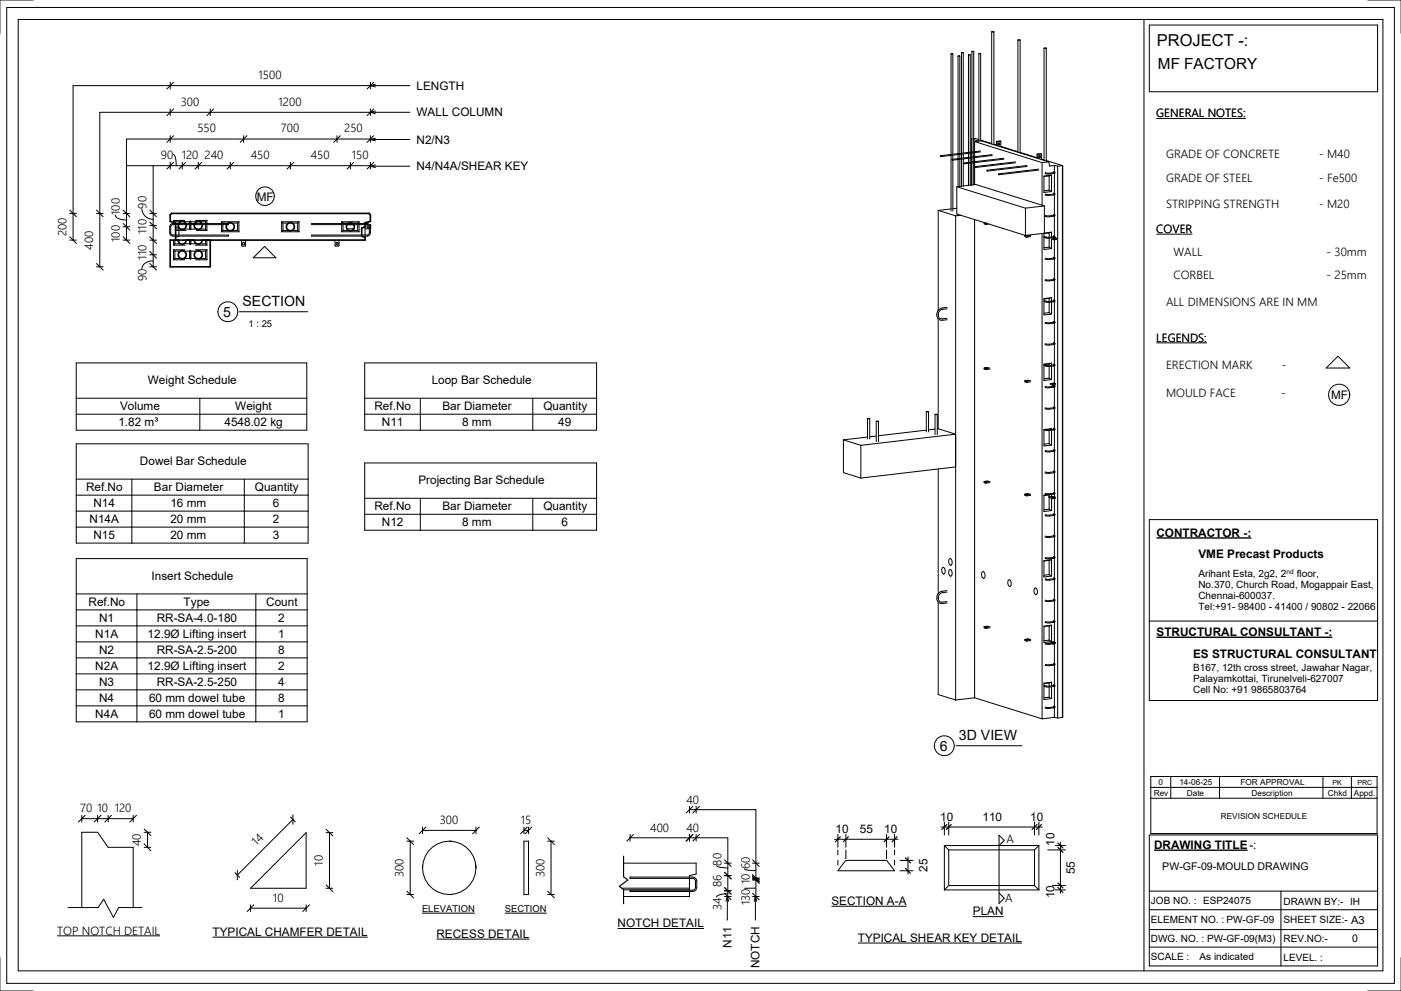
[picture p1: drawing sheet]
<svg xmlns="http://www.w3.org/2000/svg" width="420mm" height="297mm" viewBox="0 0 420 297" stroke-linecap="round" stroke-linejoin="round" font-family="sans-serif">
<g fill="none" stroke="#000" stroke-width=".3">
<path d="M2 2.2h416.1v292.6h-416.1zM5.5 5.8h409.2v285.3h-409.2zM10 0h-10v10M285.2 16.1v30.2M285.2 16.1h.5zM285.7 16.1v30.2M287.3 16.8v29.3M287.3 16.8h.5zM287.8 16.8v29.2M288.3 15.8v30.1M288.3 15.8h.5zM288.8 15.8v30.1"/>
<path d="M290.4 16.4v29.3M290.4 16.4h.5zM290.9 16.4v29.2M291.4 15.4v30.2M291.4 15.4h.6zM292 15.4v30.1M293.5 16.1v26.2M293.5 16l.5 .1zM294 16.1v26.1M297.3 9.5v33.7M297.4 9.5h.6zM298 9.5v33.9"/>
<path d="M305.2 12v33.6M305.8 12h-.5M305.9 12v33.8M313 14.4v33.7M313.1 14.4h.6zM313.7 14.4v33.9M343 5.8v285.3M344.6 7.5h68.5v20h-68.5zM410.1 0h10v10M51 24.7v2M51 32.7v2M52 32.7l-2 2"/>
<path d="M52 24.7l-2 2M63 32.7v2M64 32.7l-2 2M111.1 24.7v2M111.1 32.7v2M112.1 24.7l-2 2M112.1 32.7l-2 2M112.6 25.3l-1.5 .4 1.5 .4M112.6 33.3l-1.5 .4 1.5 .4M122.9 25.7h-101v46.3M122.9 33.7h-93v46.3M37.9 49.7h73.2"/>
<path d="M45.9 49.7v30.3M51 40.7v2M51 48.7v2M52 46.3a4.2 4.2 0 0 1 .8 3.4M52 48.7l-2 2M52 40.7l-2 2M54.6 48.7v2M55.6 48.7l-2 2M59.4 48.7v2M60.4 48.7l-2 2M69 48.7v2M70 48.7l-2 2"/>
<path d="M73 40.7v2M74 40.7l-2 2M87.1 48.7v2M88.1 48.7l-2 2M101.1 40.7v2M102.1 40.7l-2 2M105.1 48.7v2M106.1 48.7l-2 2M111.1 41.8l1.5 .4M111.1 49.8l1.5 .4M111.1 40.7v2M111.1 48.7v2"/>
<path d="M111.1 41.7h-73.2v30.3M112.1 48.7l-2 2M112.1 40.7l-2 2M112.6 41.4l-1.5 .4M112.6 49.4l-1.5 .4M122.9 41.8h-11.8M122.9 49.8h-11.8M282 46.7v.2zM285.2 46.6v16.7M285.5 47.8v.2zM285.7 46.5v1.2M285.7 48v15.3"/>
<path d="M286.9 56l5.7-.7 20.6 6.4M286.9 56v8.2l20.6 6.4v-8.2M286.9 56l20.6 6.4M287.3 46.3v1.3M287.3 47.8v8.1M287.8 46.3v1.2M287.8 47.8v8.1M288.3 46.2v1.2M288.3 47.7v8.1M288.8 46.1v1.3M288.8 47.6v8.2M289 48.9v.2z"/>
<path d="M290.4 46v1.2M290.4 47.5v1.2M290.4 49v6.6M290.9 45.9v1.2M290.9 47.4v1.2M290.9 48.9v6.6M291.3 41.6v4M291.3 45.9v1.2M291.3 47.4v1.2M291.3 48.9v6.6M291.3 41.6l.1 .1M291.4 45.8v1.3"/>
<path d="M291.4 47.3v1.3M291.4 48.8v6.7M291.4 41.6h-.1M291.9 41.8l1.5 .5M292 45.8v1.2M292 47.3v1.2M292 48.8v6.6M292.2 42.4l20.3 6.4M292.2 42.4v3.1M292.2 45.7v1.3M292.2 47.2v1.3M292.2 48.7v6.7"/>
<path d="M292.2 42.4l2-.2 20.2 6.3M292.4 41.5h-.5M292.4 41.5h.1M292.4 41.5l1.1 .3M292.5 50v.2zM294 45.3l-12 1.4M294 45.5l-12 1.4M294 42l3.3 1M295.9 51l.1 .3zM297.5 46.4l-12 1.4M297.5 46.6l-12 1.4M298 43.2l.8 .3"/>
<path d="M298.8 42.6v1M298.8 42.6h.2M298.8 42.4l.2 .1M298.8 42.4v.2M299 42.6v1.1M299 42.5v.1M299.4 52.1l.1 .3zM299.5 42.8l.1 .4-.3 .3M300 42.3l-1.2 .1M300 42.3l.1 1.7M300 42.3l-1 .2M300.1 43.9l5.1 1.6"/>
<path d="M301 47.4l-12 1.5M301 47.7l-12 1.4M304.4 48.5l-11.9 1.4M304.5 48.8l-12 1.4M305.9 45.7l5.1 1.6M307.9 49.6l-11.9 1.4M308 49.9l-12 1.4M311 46.4v1M311 46.4h.2M311 46.2v.2M311 46.2l.2 .1M311.2 46.4v1.1"/>
<path d="M311.2 46.3v.1M311.4 50.7l-11.9 1.4M311.5 51l-12 1.4M311.7 46.6l.1 .4-.2 .3M312.2 46.1l-1 .2M312.2 46.1l.1 1.8M312.2 46.1l-1.2 .1M312.3 47.7l.7 .2M312.5 48.8v12.7M313.7 48.1l4.9 1.5M314.4 48.5l-1.9 .3M314.4 48.5l.3 1.3 1.4-.2"/>
<path d="M314.6 52.7v4.3M314.6 57l.7 .4M314.6 52.7l-1.6 .2M314.6 57l-1.6 .2M315.3 52.5l-.7 .2M315.3 52.5l-2.3 .3v4.9l2.3-.3M315.3 52.5v4.9M315.8 51.7l.1 .1M315.8 58.1l.1 .1M315.8 51.5l.4 .1M315.8 57.9l.4 .1M315.9 58.2l-1.6 .1-.9-.1"/>
<path d="M316.1 51.7l-1.8 .2-.9-.1M316.1 58.1l-.2 .1M316.1 49.6v2M316.1 51.7h.1M316.1 52v6M316.1 58.1h.1M316.1 58.4v6M316.1 49.6l1 .2M316.2 51.6l.2 .2-.4 .2-1.6 .2-1.1-.2M316.2 58l.2 .3-.4 .1-1.6 .2-1.1-.2M317.1 49.8v165.5M318.6 49.6v165.5"/>
<path d="M318.6 49.6l-1.5 .2M318.6 49.6h.1M20.9 72h2M20.9 64h2M20.9 71l2 2M20.9 63l2 2M28.9 63l2 2M28.9 64h2M28.9 80h2M28.9 79l2 2M34.5 64.5a3.1 3.1 0 0 0 3.4 1.5M36.9 71l2 2"/>
<path d="M36.9 72h2M36.9 67l2 2M36.9 68h2M36.9 63l2 2M36.9 64h2M42.5 62.6a3.3 3.3 0 0 0 3.4 3.2M44.9 63l2 2M44.9 79l2 2M44.9 72h2M44.9 71l2 2M44.9 64h2M44.9 80h2"/>
<path d="M44.9 75.4l2 2M44.9 76.4h2M44.9 66.6l2 2M44.9 67.6h2M45.9 78.2a3 3 0 0 0-3.4 2.3M51.2 67.3l.6-.3h16.7v.3h-16.7l-.4 .2-.2 .5v2l.5 .4 16.8 .1v.3h-16.9l-.4-.3-.3-.7v-1.8zM52 66.1h3.4M52 66.1v.5M52 72v1.5M52 74.9v3M52 66.1l.4 .4M52 73.5h3.4"/>
<path d="M52 74.9h3.4M52 77.9h3.4M52 74.9l.4 .4M52.4 66.5h1.8M52.4 66.5v.2M52.4 72v1.1M52.4 75.3v2.2M52.4 73.1l-.4 .4M52.4 73.1h1.8M52.4 75.3h1.8M52.4 77.5l-.4 .4M52.4 77.5h1.8"/>
<path d="M52.6 69.1h3.1M52.6 68.7h1.6M52.6 68l1 .4v2.1M53.6 70.8l-1 .4M55.1 73.1h1.7M55.1 68.7h1.7M55.1 77.5h1.7M55.1 66.5h1.7M55.1 75.3h1.7M56.8 68.7l.2 .2M56.8 66.5v.5M56.8 67.3v1.4"/>
<path d="M56.8 72v1.1M56.8 75.3v2.2M56.8 73.1l.2 .2M56.8 77.5l.2 .2M57 66.3l-.2 .2M57 66.3v.7M57 67.3v1.6M57 72v1.3M57 75.1v2.6M57 66.3l.2 .2M57 75.1l-.2 .2M57 75.1l.2 .2"/>
<path d="M57.2 66.5h1.8M57.2 68.7h1.8M57.2 68.7l-.2 .2M57.2 66.5v.5M57.2 67.3v1.4M57.2 72v1.1M57.2 75.3v2.2M57.2 73.1h1.8M57.2 73.1l-.2 .2M57.2 75.3h1.8M57.2 77.5h1.8M57.2 77.5l-.2 .2"/>
<path d="M58.6 66.1h3.4M58.6 73.5h3.4M58.6 74.9h3.4M58.6 77.9h3.4M58.9 69.1h3.1M59.9 73.1h1.7M59.9 68.7h1.7M59.9 77.5h1.7M59.9 66.5h1.7M59.9 75.3h1.7M61.6 68.7l.4 .4M61.6 66.5v.5"/>
<path d="M61.6 67.3v1.4M61.6 72v1.1M61.6 75.3v2.2M61.6 73.1l.4 .4M61.6 77.5l.4 .4M62 66.1v.9M62 67.3v1.8M62 72v1.5M62 74.9v3M62 66.1l-.4 .4M62 74.9l-.4 .4M66.4 69.5h5.2"/>
<path d="M66.4 66.5h5.2M66.4 66.5v.5M66.4 67.3v2.2M66.4 66.5l.4 .4M66.8 69.1h1.8M66.8 66.9h1.8M66.8 69.1l-.4 .4M66.8 66.9v.1M66.8 67.3v1.8M69.5 69.1h1.7M69.5 66.9h1.7M71.2 69.1l.4 .4"/>
<path d="M71.2 66.9v2.2M71.6 66.5v3M71.6 66.5l-.4 .4M72.4 72l.1 1.8h1l.1-1.8M79.3 73.9l3.4 3.4h-6.8zM84.4 69.5h5.2M84.4 66.5h5.2M84.4 66.5v3M84.4 66.5l.4 .4M84.8 69.1h1.8M84.8 69.1l-.4 .4M84.8 66.9h1.8"/>
<path d="M84.8 66.9v2.2M87.5 69.1h1.7M87.5 66.9h1.7M89.2 69.1l.4 .4M89.2 66.9v2.2M89.6 66.5v3M89.6 66.5l-.4 .4M93.4 67l16.9 .1 .7 .6v2.4l-.2 .4-.7 .3h-16.7v-.3h16.7l.4-.2 .2-.5v-2l-.4-.4-16.9-.1zM100.5 72l.1 1.8h1l.1-1.8M102.5 69.5h5.2M102.5 66.5h5.2M102.5 66.5v.5"/>
<path d="M102.5 67.3v2.2M102.5 66.5l.4 .4M102.9 69.1h1.7M102.9 66.9h1.7M102.9 69.1l-.4 .4M102.9 66.9v.1M102.9 67.3v1.8M104 67.4h2.1M104 68.6h2.1M105.5 69.1h1.8M105.5 66.9h1.8M107.3 69.1l.4 .4"/>
<path d="M107.3 66.9v.1M107.3 67.3v1.8M107.7 66.5v.5M107.7 67.3v2.2M107.7 66.5l-.4 .4M109.5 68.6h1.2M109.5 68v2.5M109.5 70.8v.4M109.5 67.4h.8M110.7 67.7h-.5l-.2 .3 .2 .3 .5-.1M110.8 67.4l.4 .1-.1 1M281.3 63.1l5.2 1.6"/>
<path d="M281.3 63.1v30M285.2 62.6l-3.9 .5M286.5 64.7v145.2M286.9 62.4l-1.2 .2M288.1 64.5l-1.6 .2M292.2 65.8v143.4M295.1 66.8v.3l.4 .2M295.1 66.8l.4 .1M295.2 66.8h-.1M295.2 66.8h.1M295.5 66.9v.4M295.7 66.9v.4"/>
<path d="M295.7 67.3h-.2M295.7 66.9h-.2M295.7 66.9h.1M296.5 67.2l-.8 .1M307.3 70.6v.3l.4 .2M307.3 70.6l.4 .1M307.7 70.6h.7zM307.7 70.7v.4M307.9 70.7v.4M307.9 71.1h-.2M307.9 70.7h-.2M309.1 70.9l-1.2 .2"/>
<path d="M309.1 70.6l-1.2 .1M312.5 70v145.5M313 69.9v4.9l2.3-.3M313 70.9l1.6 .2M313.2 61.7v8.2M313.2 61.7l-5.7 .7M314.6 69.8v1.3M314.6 71.4v2.7M314.6 74.1l.7 .4M314.6 69.8l-1.6 .2M314.6 74.1l-1.6 .2M315.3 69.6l-.7 .2"/>
<path d="M315.3 69.6l-8 1M315.3 71.3l.6 .2M315.3 69.6v1.5M315.8 64.6h.1M315.8 71h.1M315.8 77.4h.1M315.8 70.7l.6 .4-2 .3-1.4-.2M315.8 64.3l.4 .1M315.8 77.1l.4 .1M315.9 71.4h.5zM315.9 77.4l-1.6 .2-.9-.2M315.9 71l-1.3 .1"/>
<path d="M315.9 71.9l-.6-.2v2.8M315.9 71.9h.2M315.9 71.5l.2 .1M315.9 71.5v.4M316.1 71.6v.3M316.1 64.5l-1.8 .2-.9-.1M316.1 70.9l-.2 .1M316.1 77.3l-.2 .1M316.1 64.5h.1M316.1 64.8v6M316.1 70.9h.1M316.1 71.2h.1"/>
<path d="M316.1 71.9v5.3M316.1 77.3h.1M316.1 77.6v6M316.1 71.2l.7 .3M316.2 64.4l.2 .3-.4 .1-1.6 .2-1.1-.2M316.2 77.2l.2 .3-.4 .1-1.6 .2-1.1-.1M316.8 71.5v.3l-.7 .1M316.8 71.5l-.7 .1M281.3 94.1v.4M281.3 95.5v33M283.9 92.2a2.63 2.63 0 0 0-2.8 1.2 1.69 1.69 0 0 0 1.4 2.6l1.5-.1M284 92.6a2.55 2.55 0 0 0-2.3 .7 1.36 1.36 0 0 0-.4 1.4 1.36 1.36 0 0 0 1.2 .9l1.4-.2"/>
<path d="M313 90.4l1.6 .2M313 90.1l1.6 .3M314.6 89.5v.9M314.6 90.6v3.1M314.6 93.7l.7 .5M314.6 89.5l-1.6 .2M314.6 93.7l-1.6 .2M315.3 89.2l-.7 .3M315.3 89.2l-2.3 .3v4.9l2.3-.2M315.3 89.2v1.1M315.3 90.5v3.7M315.8 83.8h.1"/>
<path d="M315.8 90.2h.1M315.8 96.6h.1M315.8 83.5l.6 .4-2 .3-1.1-.1M315.8 96.3l.6 .4-2 .3-1.1-.1M315.8 89.9l.4 .1M315.9 83.8l-1.6 .2-.9-.2M315.9 96.6l-1.6 .2-.9-.2M315.9 90.2l-1.3 .2M316.1 83.7l-.2 .1M316.1 90.2h-.2M316.1 96.6h-.2M316.1 83.7v.1"/>
<path d="M316.1 84v6M316.1 90.1v.1M316.1 90.4v6M316.1 96.5v.1M316.1 96.8v6M316.2 90l.2 .3-.2 .1-1.6 .2M295.1 110.3v.4l.4 .1M295.1 110.3l.4 .2M295.5 110.3h.6zM295.5 110.5v.3M295.7 110.5v.3M295.7 110.8h-.2"/>
<path d="M295.7 110.5h-.2M296.3 110.2l-1.2 .1M296.8 110.6l-1.1 .2M296.8 110.3l-1.1 .2M307.3 114.1v.4l.4 .1M307.3 114.1l.4 .2M307.7 114.1h.7zM307.7 114.3v.3M307.9 114.3v.3M307.9 114.6h-.2M307.9 114.3h-.2M308.5 114l-1.2 .1"/>
<path d="M309.1 114.5l-1.2 .1M309.1 114.1l-1.2 .2M313 109.6l1.6 .2M314.6 109.1l-1.6 .2 1.6 .3M314.6 109.1v.5M314.6 109.8v3.6M314.6 113.4l.7 .4M314.6 113.4l-1.6 .1M314.9 115.2l.6 .2M314.9 114.9l.6 .2M315.3 108.9l-.7 .2M315.3 108.9l-2.3 .3v4.9l2.3-.3"/>
<path d="M315.3 108.9v.6M315.3 109.8v4M315.4 115h.1M315.4 115h.6zM315.5 115.4l.2 .1M315.5 115.1h.2M315.5 115.1v.3M315.7 115.1v.4M315.7 114.8l.7 .2M315.8 103h.1M315.8 109.4h.1M315.8 115.8h.1"/>
<path d="M315.8 109.2l.6 .3-1.8 .3M315.8 102.7l.4 .2M315.8 115.6l.4 .1M315.9 103l-1.6 .2-.9-.2M315.9 115.8l-1.6 .2-.9-.1M315.9 109.4l-1.3 .2M316.1 103h-.2M316.1 109.4h-.2M316.1 115.8h-.2M316.1 102.9v.1M316.1 103.2v6M316.1 109.3v.1"/>
<path d="M316.1 109.7v5.2M316.1 115.4v.3M316.1 115.7v.1M316.1 116.1v6M316.2 102.9l.2 .2-.4 .2-1.6 .2-1.1-.2M316.2 115.7l.2 .2-.4 .2-1.6 .2-1.1-.2M316.4 115v.4l-.7 .1M316.4 115l-.7 .1M401.2 106.8l3.5 3.5h-7.1zM252.9 131.9v9.8l5.2 1.6M252.9 131.9l5.2 1.6M258.1 133.5v9.8"/>
<path d="M260.1 125.5v6.1M260.1 131l-7.2 .9M260.1 125.5h.7zM260.8 125.5v6.1M262.7 126.3v6.1M262.7 130.7l-1.9 .2M262.7 126.3h.7zM263.4 126.3v6.1M277.7 123.4v6.1M277.7 129l-14.3 1.6M277.8 123.4h.6zM278.4 123.4v6.1"/>
<path d="M280.4 124.2v6.1M280.4 128.6l-2 .3M280.4 124.2h.6zM281 124.2v6.1M281.3 128.5l-.3 .1M281.3 128.5l5.2 1.7-28.4 3.3M286.5 140l-28.4 3.3M313.1 128.9l1.5 .2M313.3 128.9h-.3M313.3 128.8h-.3v4.9l2.3-.3M313.4 128.7l1.2 .1M314.6 128.7v.1"/>
<path d="M314.6 129.1v3.9M314.6 133l.7 .4M314.6 128.7l-.6 .1M314.6 133l-1.6 .2M315.3 128.5l-.7 .2M315.3 128.5l-1.7 .2M315.3 128.5v.2M315.3 129v4.4M315.8 122.2l.1 .1M315.8 128.6l.1 .1M315.8 135l.1 .1M315.8 122l.6 .3-2 .4-1.1-.2"/>
<path d="M315.8 134.8l.6 .3-2 .4-1.1-.2M315.8 128.4l.4 .1M315.9 122.2l-1.6 .2-.9-.1M315.9 135.1l-1.6 .1-.9-.1M315.9 128.7l-1.3 .1M316.1 122.2h-.2M316.1 128.6l-.2 .1M316.1 135l-.2 .1M316.1 122.2h.1M316.1 122.5v6M316.1 128.6h.1M316.1 128.9v6"/>
<path d="M316.1 135h.1M316.1 135.3v6M316.2 128.5l.2 .2-.2 .2-1.6 .2M281.3 140.6v37.4M295.1 144.4v.3l.4 .1M295.1 144.4l.4 .1M295.5 144.4h.6zM295.5 144.5v.3M295.7 144.5v.3M295.7 144.8h-.2M295.7 144.5h-.2M296.3 144.2l-1.2 .2"/>
<path d="M296.8 144.7l-1.1 .1M296.8 144.4l-1.1 .1M307.3 148.2v.3l.4 .1M307.3 148.2l.4 .1M307.7 148.3v.3M307.9 148.3v.3M307.9 148.6h-.2M307.9 148.3h-.2M308 148.1l.4 .1-.6-.1M308.5 148l-1.2 .2M309.1 148.5l-1.2 .1M309.1 148.2l-1.2 .1"/>
<path d="M314.1 148.3l-1.1 .1v4.9l2.3-.2M314.4 149.1l1.1 .4M314.4 148.8l1.1 .3M314.6 148.4v.4M314.6 149.2v3.4M314.6 152.6l.7 .5M314.6 148.4l-1.6 .2M314.6 152.6l-1.6 .2M314.8 148.8h.1M315 148.3l-.4 .1M315.3 148.2v.7M315.3 149.4v3.7"/>
<path d="M315.4 149h.1M315.4 149h.6zM315.5 149.1v.4M315.5 149.5h.2M315.5 149.1l.2 .1M315.7 149.2v.3M315.7 148.8l.7 .3M315.8 141.5h.1M315.8 147.9h.1M315.8 154.3h.1M315.8 141.2l.4 .1M315.8 147.6l.4 .1"/>
<path d="M315.8 154l.4 .1M315.9 141.5l-1.6 .1-.9-.1M315.9 147.9l-1.6 .1-.9-.1M315.9 154.3l-1.6 .2-.9-.2M316.1 141.4l-.2 .1M316.1 147.8l-.2 .1M316.1 154.2l-.2 .1M316.1 141.4h.1M316.1 141.7v6M316.1 147.8h.1M316.1 148.1v.9M316.1 149.4v4.7"/>
<path d="M316.1 154.2h.1M316.1 154.5v6M316.2 141.3l.2 .3-.4 .1-1.6 .2-1.1-.2M316.2 147.7l.2 .3-.4 .1-1.6 .2-1.1-.2M316.2 154.1l.2 .3-.4 .1-1.6 .2-1.1-.1M316.4 149.1v.3l-.7 .1M316.4 149.1l-.7 .1M344.6 155.8h68.5v54.2h-68.5zM281.3 179.1v.4M283 172.1a1.09 1.09 0 0 0 .4-1.1 1.09 1.09 0 0 0-.8-.9 1.32 1.32 0 0 0 .4 2M283.9 177.1a2.63 2.63 0 0 0-2.8 1.3 1.69 1.69 0 0 0 1.4 2.5l1.5-.1M284 177.5a2.55 2.55 0 0 0-2.3 .7 1.36 1.36 0 0 0-.4 1.4 1.36 1.36 0 0 0 1.2 .9l1.4-.1"/>
<path d="M284.7 170.8a1.03 1.03 0 0 1 .8 .9 1.03 1.03 0 0 1-.5 1 1.41 1.41 0 0 1-.3-1.9zM284.7 167.5a1.03 1.03 0 0 1 .8 .9 1.03 1.03 0 0 1-.5 1 1.41 1.41 0 0 1-.3-1.9zM294.6 171.4a1.03 1.03 0 0 1 .8 .9 1.03 1.03 0 0 1-.6 1.1 1.41 1.41 0 0 1-.2-2zM302.4 173.9a1.03 1.03 0 0 1 .8 .9 1.03 1.03 0 0 1-.5 1 1.41 1.41 0 0 1-.3-1.9zM310.3 176.3a1.03 1.03 0 0 1 .8 .9 1.03 1.03 0 0 1-.6 1 1.41 1.41 0 0 1-.2-1.9zM314.6 168v4.3M314.6 172.3l.7 .4M314.6 168l-1.6 .2M314.6 172.3l-1.6 .2M315.3 167.8l-.7 .2M315.3 167.8l-2.3 .3v4.9l2.3-.3M315.3 167.8v4.9"/>
<path d="M315.8 160.7h.1M315.8 167.1h.1M315.8 173.5h.1M315.8 179.9h.1M315.8 160.4l.4 .1M315.8 166.8l.4 .1M315.8 173.2l.4 .1M315.8 179.6l.4 .1M315.9 160.7l-1.6 .2-.9-.2M315.9 167.1l-1.6 .2-.9-.2M315.9 173.5l-1.6 .2-.9-.2M315.9 179.9l-1.6 .2-.9-.2"/>
<path d="M316.1 160.6l-.2 .1M316.1 167l-.2 .1M316.1 173.5h-.2M316.1 179.9h-.2M316.1 160.6h.1M316.1 160.9v6M316.1 167v.1M316.1 167.3v6M316.1 173.4v.1M316.1 173.7v6M316.1 179.8v.1M316.2 160.5l.2 .3-.4 .2-1.6 .1-1.1-.1"/>
<path d="M316.2 166.9l.2 .3-.4 .2-1.6 .1-1.1-.1M316.2 173.3l.2 .3-.4 .2-1.6 .1-1.1-.1M316.2 179.7l.2 .3-.4 .2-1.6 .2-1.1-.2M281.3 180.5v27.7l5.2 1.7M295.1 187.9v.3l.4 .2M295.1 187.9l.4 .1M295.5 187.9h.6zM295.5 188v.4M295.7 188.3l-.2 .1M295.7 188h-.2M295.7 188v.3M296.3 187.7l-1.2 .2"/>
<path d="M296.8 188.2l-1.1 .1M296.8 187.9l-1.1 .1M307.3 191.7v.3l.4 .2M307.3 191.7l.4 .1M307.7 191.7h.4M307.7 191.7h.5M307.7 191.8v.4M307.9 192.2h-.2M307.9 191.8h-.2M307.9 191.8v.4M308.5 191.5l-1.2 .2M309.1 192l-1.2 .2"/>
<path d="M309.1 191.7l-1.2 .1M314.6 187.7v4.2M314.6 191.9l.7 .4M314.6 187.7l-1.6 .1M314.6 191.9l-1.6 .2M314.9 192.8h.1M314.9 192.5l.6 .2M315.3 187.4l-.7 .3M315.3 187.4l-2.3 .3v4.9l2.3-.3M315.3 187.4v4.9M315.4 192.5l.1 .1M315.4 192.5l.6 .1h-.5"/>
<path d="M315.5 192.7l-1.2 .2-.9-.2M315.5 192.7h.2M315.7 192.7l-.1 .3M315.7 192.4l.7 .2M315.8 186.3h.1M315.8 199.1h.1M315.8 186.1l.4 .1M315.8 198.9l.4 .1M315.9 186.3l-1.6 .2-.9-.2M315.9 199.1l-1.6 .2-.9-.1M316.1 193h-.2M316.1 186.3h-.2"/>
<path d="M316.1 199.1h-.2M316.1 180.1v6M316.1 186.2v.1M316.1 186.5v6M316.1 193v6M316.1 199.1h.1M316.1 199.4v6M316.2 186.2l.2 .2-.4 .2-1.6 .2-1.1-.2M316.2 199l.2 .2-.4 .2-1.6 .2-1.1-.2M316.4 192.6v.3l-2 .3-1.1-.2M316.4 192.6l-.7 .1M344.6 186.2h68.5"/>
<path d="M292.2 209.2l20.3 6.3M292.2 209.2l-5.7 .7M313 205.7l1.6 .3M313 205.4l1.6 .3M314.6 204.8v.9M314.6 206v3M314.6 209l.7 .4M314.6 204.8l-1.6 .1M314.6 209l-1.6 .2M315.3 204.5l-.7 .3M315.3 204.5l-2.3 .3v4.9l2.3-.3M315.3 204.5v1.1"/>
<path d="M315.3 205.9v3.5M315.8 205.5l.1 .1M315.8 211.9l.1 .1M315.8 205.3l.4 .1M315.8 211.7l.4 .1M315.9 212l-1.6 .1-.9-.1M315.9 205.5l-1.3 .2M316.1 205.5h-.2M316.1 211.9l-.2 .1M316.1 215.1l-3.6 .4M316.1 215.1l1 .2M316.1 205.5h.1"/>
<path d="M316.1 205.8v6M316.1 211.9h.1M316.1 212.2v2.9M316.2 205.4l.2 .2-.2 .2-1.6 .2M316.2 211.8l.2 .2-.4 .2-1.6 .2-1.1-.2M318.6 215.1l-1.5 .2M24.5 244.4v2M24.5 245.4h15.4M25.5 244.4l-2 2M29.3 244.4v2M30.3 244.4l-2 2M32.4 244.4v2"/>
<path d="M33.4 244.4l-2 2M39.9 244.4v2M40.9 244.4l-2 2M43.2 249.5h2M43.2 254h2M43.2 248.5l2 2M43.2 253l2 2M44.2 249.5v4.5M87.1 245l1.4 1.4M87.8 245.7l-16.6 16.6M87.8 244.3v2.8M97.8 248.6l2 2"/>
<path d="M97.8 249.6h2M98.8 249.6v16.7M126.7 259.4v.8M134.7 252.2h.8M142.7 259.4v.8M157.1 252.2h1.4v16h-1.4zM187 258.8h21.7v3.2l-2 .5v4.4M188.9 251.2h29.3v17.6M188.9 250.2v2M189.9 250.2l-2 2M206.7 242.7h19.9v26.1M206.7 241.7v2"/>
<path d="M206.7 250.2v2M207.7 241.7l-2 2M207.7 250.2l-2 2M208.7 241.7v2M208.7 250.2v2M209.7 241.7l-2 2M209.7 250.2l-2 2M214.8 259.5a2.97 2.97 0 0 0 2.4 .7h1M217.2 258.8h2M217.2 257.8l2 2M225.6 257.8l2 2M225.6 258.8h2"/>
<path d="M251.2 254.9v1.4M251.2 257.9v1.4M253.6 257.9h12.3l2.3 3.1h-17zM253.6 254.9v2.5M265.8 254.9v2.5M268.2 254.9v1.4M268.2 257.9v1.4M283.2 253.5h28.3M283.2 253.5v13.3M283.2 253.5l1.3 1.3M284.5 254.8h25.7M284.5 254.8v10.7"/>
<path d="M299.6 253.5l1.5-1.6-1.5-1.5v20.4l1.5-1.5-1.5-1.6M310.2 254.8v10.7M311.5 253.5v13.3M311.5 253.5l-1.3 1.3M344.6 250.3h68.5v39.3h-68.5zM20.4 272.1h9l1.7-2.5 2.9 5.4 1.6-2.9h7M24.5 272.1v-22.6h4.8l3.1 4.5h7.5v18.1M70.5 261.6l1.4 1.5M71.2 260.9v2.9M75.1 266.3l16.7-16.7v16.7zM75.1 272.3h16.7M75.1 271.3v2"/>
<path d="M76.1 271.3l-2 2M91.8 271.3v2M92.8 271.3l-2 2M97.8 266.3h2M97.8 265.3l2 2M134.7 268.2h.8M185.2 278.4h25.9M186.4 266.3h20.3M187 266.8h19.7M188.9 262.9h18.8l.6 .2 .5 .4 .1 2.6-.1 .6-.5 .4-.6 .2h-18.8v-.4h18.8l.7-.4 .1-.4-.1-2.4-.7-.4h-18.8zM206.7 267.3v1.5h-19.7M217.2 268.8h2"/>
<path d="M217.2 267.8l2 2M217.2 262.5h2M217.2 261.5l2 2M217.2 267.1h2M217.2 266.1l2 2M218.1 268.7v7.1M218.1 268.7l-.4 1.5M218.1 268.7l.4 1.5M218.2 267.9a4.1 4.1 0 0 0-3.4 1.1M223.3 260.5l.6 .3 2.7 .2M225.6 268.8h2M225.6 267.8l2 2"/>
<path d="M225.6 263.3h2M225.6 262.3l2 2M225.6 263.8h2M225.6 262.8l2 2M226.5 268.7v7.1M226.5 268.7l-.4 1.5M226.5 268.7l.4 1.5M226.6 266.3h-3.3M283.2 266.8h28.3M284.5 265.5h25.7M284.5 265.5l-1.3 1.3M310.2 265.5l1.3 1.3"/>
<path d="M344.6 272.7h68.5M344.6 267.2h68.5M344.6 278.7h68.5M384.1 267.2v22.4M0 287.1v10h10M17.1 280.6h30.9M63.8 281h46.4M344.6 283.9h68.5M420.1 287.1v10h-10"/>
<circle cx="79.5" cy="58.8" r="2.8"/>
<circle cx="299.5" cy="43.2" r=".33"/>
<circle cx="311.7" cy="47" r=".33"/>
<circle cx="73" cy="73" r=".37"/>
<circle cx="101" cy="73" r=".37"/>
<circle cx="401.5" cy="118.4" r="3.2"/>
<circle cx="134.7" cy="260.2" r="8"/>
</g>
<path d="M187 256.7v6.2l1.2 .9-2.5 1.9 1.3 1v4.2" fill="none" stroke="#000" stroke-width=".35"/>
<g fill="none" stroke="#000" stroke-width=".5">
<path d="M52.6 67v-.2l-1.6-.4v-2l.4-.4h59.3l.4 .4v2l-1.6 .4v.2M52.6 67.3v3.2M52.6 70.8v1.2M53.4 72a1.2 1.2 0 0 0 1.2 1.2 1.2 1.2 0 0 0 1.2-1.2M53.4 72h.1M53.5 67.3a1.19 1.19 0 0 0 1.1 1.5 1.19 1.19 0 0 0 1.2-1.5M53.6 67a1.17 1.17 0 0 1 2.1 0M55.8 72h.1M58.2 72a1.2 1.2 0 0 0 1.2 1.2 1.2 1.2 0 0 0 1.2-1.2M58.3 67.3a1.19 1.19 0 0 0 1.1 1.5 1.19 1.19 0 0 0 1.2-1.5M58.4 67a1.17 1.17 0 0 1 2.1 0M68.3 67a1.2 1.2 0 0 1 1.9 .7 1.2 1.2 0 0 1-1.3 1.4 1.2 1.2 0 0 1-.9-1.8"/>
<path d="M104.1 67.3a1.19 1.19 0 0 0 1 1.9 1.19 1.19 0 0 0 1-1.9M104.4 67a1.2 1.2 0 0 1 1.4 0M108.5 70.8l1 .4v.8h-58.5v8h12v-8M109.5 67.3v.7l-1 .4v2.1"/>
<circle cx="54.6" cy="76.4" r="1.2"/>
<circle cx="59.4" cy="76.4" r="1.2"/>
<circle cx="87.1" cy="68" r="1.2"/>
</g>
<g fill="#fff">
<path d="M346.9 9.5h27.5v5.4h-27.5z"/>
<path d="M405.1 273.8h4.1v3.9h-4.1z"/>
<path d="M346.8 187.4h51.8v4.1h-51.8z"/>
<path d="M357.7 193.9h54.2v4.1h-54.2z"/>
<path d="M346 251.2h27.6v4.2h-27.6z"/>
<path d="M373.6 251.2h1v4.2h-1z"/>
<path d="M374.6 251.2h2.2v4.2h-2.2z"/>
<path d="M346.8 157.6h27.9v4.1h-27.9z"/>
<path d="M359.3 164.1h37.3v4.1h-37.3z"/>
<path d="M359.7 285.1h16.3v3.3h-16.3z"/>
<path d="M405.5 279.4h1.7v3.7h-1.7z"/>
<path d="M367.7 274.1h14.3v3.3h-14.3z"/>
<path d="M347.2 16.6h29.6v5.1h-29.6z"/>
<path d="M348.5 258h44.2v3.6h-44.2z"/>
<path d="M361.9 279.8h20.4v3.3h-20.4z"/>
<path d="M404.8 268.8h2.9v3.3h-2.9z"/>
<path d="M360.7 268.5h14.3v3.3h-14.3z"/>
</g>
<path d="M346.8 161.3h28.4M346.8 191h52.7M346 254.9h28.1" fill="none" stroke="#000" stroke-width=".41"/>
<g fill="none" stroke="#000" stroke-width=".3">
<path d="M346.7 35.5h26.8M346.7 70.2h10.8M71.8 93.5h20.5M22.9 108.8h69.1v20.2h-69.1zM22.9 119.4h69.1M59.9 119.4v9.6M109.4 108.8h69.5v20.2h-69.5zM109.4 119.4h69.5M126 119.4v9.6M159.7 119.4v9.6M346.7 102.8h15.2M22.9 124.2h69.1"/>
<path d="M22.9 133.1h69.5v29.7h-69.5zM109.4 124.2h69.5M109.4 138.8h69.5v20.2h-69.5zM22.9 158h69.5M22.9 153.2h69.5M22.9 148.4h69.5M22.9 143.6h69.5M39.5 143.6v19.2M73.3 143.6v19.2M109.4 154.2h69.5M109.4 149.4h69.5M126 149.4v9.6"/>
<path d="M159.7 149.4v9.6M22.9 167.5h69.2v48.9h-69.2zM22.9 178.1h69.2M41 178.1v38.3M76.7 178.1v38.3M22.9 197.2h69.2M22.9 192.4h69.2M22.9 187.6h69.2M22.9 182.8h69.2M22.9 211.6h69.2M22.9 206.8h69.2M22.9 202h69.2"/>
<path d="M286.6 223.6h19.8M345 232.8h67.9v17.1h-67.9zM345 236h67.9M345 239.3h67.9M351.1 232.8v6.5M365.7 232.8v6.5M396.7 232.8v6.5M405.2 232.8v6.5M122 251.2l2 2M122 252.2h2M123 252.2v16M126.7 248.9h16"/>
<path d="M126.7 247.9v2M127.7 247.9l-2 2M142.7 247.9v2M143.7 247.9l-2 2M157.1 248.9h1.4M157.1 247.9v2M158.1 247.9l-2 2M158.5 247.9v2M159.5 247.9l-2 2M164.2 252.2h2M164.2 251.2l2 2M165.2 252.2v16"/>
<path d="M250.2 251.6h19M251.2 250.1v3.9M253.6 250.1v3.9M265.8 250.1v3.9M268.2 250.1v3.9M269.8 257.9h3.9M272.2 256.9v5.1M282.2 247.9h30.3M283.2 246.4v3.9M284.5 246.4v3.9M310.2 246.4v3.9M311.5 246.4v3.9"/>
<path d="M314.2 254.8h5.3M316.4 253.5h3.1M318 252.5v15.3M122 267.2l2 2M122 268.2h2M126.5 273.8h15.9M151.4 273.8h12.5M164.2 268.2h2M164.2 267.2l2 2M249.3 271.7h22.5M269.8 261h3.9M291.7 274.8h9.2"/>
<path d="M315.6 265.5h3.9M316.4 266.8h3.1M130.9 281.5h27.8M257.2 282.7h49.2"/>
<circle cx="68.3" cy="93.5" r="3"/>
<circle cx="283.1" cy="223.6" r="3"/>
</g>
<g fill="none" stroke="#000" stroke-width=".35">
<path d="M252 250.9l-1.5 1.5M254.4 250.9l-1.5 1.5M266.6 250.9l-1.5 1.5M269 250.9l-1.5 1.5M271.5 257.2l1.5 1.5M283.9 247.2l-1.5 1.5M285.2 247.2l-1.5 1.5M310.9 247.2l-1.5 1.5M312.3 247.2l-1.5 1.5M317.2 254.1l1.5 1.5M317.2 252.7l1.5 1.5M271.5 260.3l1.5 1.5"/>
<path d="M317.2 266l1.5 1.5M317.2 264.7l1.5 1.5"/>
</g>
<text font-size="4.9" x="346.9" y="13.9">PROJECT -:</text>
<text font-size="4.6" x="347.2" y="20.7">MF FACTORY</text>
<g font-size="4.2">
<text x="66.9" y="94.9">5</text>
<text x="72.7" y="91.7">SECTION</text>
<text x="287.5" y="221.9">3D VIEW</text>
<text x="281.8" y="225">6</text>
</g>
<g font-size="3.5">
<text x="77.5" y="23.7">1500</text>
<text x="124.9" y="26.9">LENGTH</text>
<text x="54.2" y="31.7">300</text>
<text x="83.5" y="31.7">1200</text>
<text x="124.9" y="34.9">WALL COLUMN</text>
<text x="346.7" y="35.2">GENERAL NOTES:</text>
<text x="59.2" y="39.7">550</text>
<text x="84.2" y="39.7">700</text>
<text x="103.2" y="39.7">250</text>
<text x="48.2" y="47.7">90</text>
<text x="54.5" y="47.7">120</text>
<text x="61.4" y="47.7">240</text>
<text x="75.2" y="47.7">450</text>
<text x="93.2" y="47.7">450</text>
<text x="105.5" y="47.7">150</text>
<text x="124.9" y="43.1">N2/N3</text>
<text x="349.6" y="47.3">GRADE OF CONCRETE</text>
<text x="395.5" y="47.3">- M40</text>
<text x="124.9" y="51.1">N4/N4A/SHEAR KEY</text>
<text x="349.6" y="54.6">GRADE OF STEEL</text>
<text x="395.5" y="54.6">- Fe500</text>
<text x="35.9" y="64.5" transform="rotate(-90 35.9 64.5)">100</text>
<text x="43.9" y="62.6" transform="rotate(-90 43.9 62.6)">90</text>
<text x="77" y="60.1">MF</text>
<text x="349.6" y="62.3">STRIPPING STRENGTH</text>
<text x="395.5" y="62.3">- M20</text>
<text x="19.9" y="70.8" transform="rotate(-90 19.9 70.8)">200</text>
<text x="43.9" y="70.2" transform="rotate(-90 43.9 70.2)">110</text>
<text x="346.7" y="69.9">COVER</text>
<text x="27.9" y="74.9" transform="rotate(-90 27.9 74.9)">400</text>
<text x="35.9" y="72.6" transform="rotate(-90 35.9 72.6)">100</text>
<text x="43.9" y="77.9" transform="rotate(-90 43.9 77.9)">110</text>
<text x="351.8" y="76.8">WALL</text>
<text x="397.8" y="76.8">- 30mm</text>
<text x="351.8" y="83.5">CORBEL</text>
<text x="397.8" y="83.5">- 25mm</text>
<text x="43.9" y="84.4" transform="rotate(-90 43.9 84.4)">90</text>
<text x="349.6" y="91.6">ALL DIMENSIONS ARE IN MM</text>
<text x="346.7" y="102.5">LEGENDS:</text>
<text x="349.6" y="110.8">ERECTION MARK</text>
<text x="384.3" y="110.8">-</text>
<text x="44.3" y="115.2">Weight Schedule</text>
<text x="129.4" y="115.2">Loop Bar Schedule</text>
<text x="349.6" y="119.1">MOULD FACE</text>
<text x="384.2" y="119.1">-</text>
<text x="399.1" y="119.7">MF</text>
<text x="36" y="122.9">Volume</text>
<text x="70.5" y="122.9">Weight</text>
<text x="112.3" y="122.9">Ref.No</text>
<text x="132.7" y="122.9">Bar Diameter</text>
<text x="162.9" y="122.9">Quantity</text>
<text x="35.5" y="127.7">1.82 m³</text>
<text x="67.3" y="127.7">4548.02 kg</text>
<text x="114.5" y="127.7">N11</text>
<text x="138.6" y="127.7">8 mm</text>
<text x="167.4" y="127.7">49</text>
<text x="42" y="139.5">Dowel Bar Schedule</text>
<text x="25.8" y="147.2">Ref.No</text>
<text x="46.2" y="147.2">Bar Diameter</text>
<text x="76.4" y="147.2">Quantity</text>
<text x="125.5" y="145.2">Projecting Bar Schedule</text>
<text x="28" y="152">N14</text>
<text x="51.1" y="152">16 mm</text>
<text x="81.9" y="152">6</text>
<text x="112.3" y="152.9">Ref.No</text>
<text x="132.7" y="152.9">Bar Diameter</text>
<text x="162.9" y="152.9">Quantity</text>
<text x="26.8" y="156.8">N14A</text>
<text x="28" y="161.6">N15</text>
<text x="51.1" y="156.8">20 mm</text>
<text x="51.1" y="161.6">20 mm</text>
<text x="81.9" y="161.6">3</text>
<text x="81.9" y="156.8">2</text>
<text x="114.5" y="157.7">N12</text>
<text x="138.6" y="157.7">8 mm</text>
<text x="168.3" y="157.7">6</text>
<text x="346.8" y="160.9">CONTRACTOR -:</text>
<text x="359.3" y="167.3">VME Precast Products</text>
<text x="45.5" y="173.9">Insert Schedule</text>
<text x="26.5" y="181.6">Ref.No</text>
<text x="55" y="181.6">Type</text>
<text x="79.8" y="181.6">Count</text>
<text x="28.6" y="191.2">N1A</text>
<text x="29.7" y="186.4">N1</text>
<text x="44.3" y="191.2">12.9Ø Lifting insert</text>
<text x="47" y="186.4">RR-SA-4.0-180</text>
<text x="83.4" y="186.4">2</text>
<text x="83.4" y="191.2">1</text>
<text x="346.8" y="190.7">STRUCTURAL CONSULTANT -:</text>
<text x="29.7" y="196">N2</text>
<text x="47" y="196">RR-SA-2.5-200</text>
<text x="83.4" y="196">8</text>
<text x="357.7" y="197.1">ES STRUCTURAL CONSULTANT</text>
<text x="28.6" y="200.8">N2A</text>
<text x="44.3" y="200.8">12.9Ø Lifting insert</text>
<text x="83.4" y="200.8">2</text>
<text x="29.7" y="205.6">N3</text>
<text x="47" y="205.6">RR-SA-2.5-250</text>
<text x="83.4" y="205.6">4</text>
<text x="28.6" y="215.2">N4A</text>
<text x="29.7" y="210.4">N4</text>
<text x="44.7" y="210.4">60 mm dowel tube</text>
<text x="44.7" y="215.2">60 mm dowel tube</text>
<text x="83.4" y="210.4">8</text>
<text x="83.4" y="215.2">1</text>
<text x="24.1" y="243.4">70</text>
<text x="29.2" y="243.4">10</text>
<text x="34.4" y="243.4">120</text>
<text x="205.8" y="241.1">40</text>
<text x="131.8" y="247">300</text>
<text x="156.2" y="247">15</text>
<text x="195" y="249.3">400</text>
<text x="205.8" y="249.3">40</text>
<text x="250.5" y="249.9">10</text>
<text x="257.8" y="249.9">55</text>
<text x="265.1" y="249.9">10</text>
<text x="281.9" y="246.2">10</text>
<text x="294.6" y="246.2">110</text>
<text x="308.9" y="246.2">10</text>
<text x="42.2" y="253.7" transform="rotate(-90 42.2 253.7)">40</text>
<text x="76.9" y="253.8" transform="rotate(-45 76.9 253.8)">14</text>
<text x="301.8" y="252.7">A</text>
<text x="316.2" y="253.6" transform="rotate(-90 316.2 253.6)">10</text>
<text x="346" y="254.5">DRAWING TITLE</text>
<text x="374.6" y="254.5">-:</text>
<text x="96.8" y="259.6" transform="rotate(-90 96.8 259.6)">10</text>
<text x="121" y="263" transform="rotate(-90 121 263)">300</text>
<text x="163.2" y="263" transform="rotate(-90 163.2 263)">300</text>
<text x="216.4" y="259.5" transform="rotate(-90 216.4 259.5)">80</text>
<text x="224.8" y="260.5" transform="rotate(-90 224.8 260.5)">60</text>
<text x="278.1" y="261.4" transform="rotate(-90 278.1 261.4)">25</text>
<text x="322.3" y="262.1" transform="rotate(-90 322.3 262.1)">55</text>
<text x="216.4" y="266.1" transform="rotate(-90 216.4 266.1)">86</text>
<text x="224.8" y="265.1" transform="rotate(-90 224.8 265.1)">10</text>
<text x="316.2" y="269.3" transform="rotate(-90 316.2 269.3)">10</text>
<text x="81.8" y="270.3">10</text>
<text x="216.4" y="272.8" transform="rotate(-90 216.4 272.8)">34</text>
<text x="224.8" y="271.5" transform="rotate(-90 224.8 271.5)">130</text>
<text x="249.3" y="271.3">SECTION A-A</text>
<text x="291.7" y="274.4">PLAN</text>
<text x="301.4" y="270.4">A</text>
<text x="17.1" y="280.3">TOP NOTCH DETAIL</text>
<text x="63.8" y="280.6">TYPICAL CHAMFER DETAIL</text>
<text x="130.9" y="281.2">RECESS DETAIL</text>
<text x="185.2" y="278">NOTCH DETAIL</text>
<text x="219.3" y="284.2" transform="rotate(-90 219.3 284.2)">N11</text>
<text x="257.2" y="282.3">TYPICAL SHEAR KEY DETAIL</text>
<text x="227.8" y="290.3" transform="rotate(-90 227.8 290.3)">NOTCH</text>
</g>
<text font-size="3.4" x="405.1" y="276.9">A3</text>
<g font-size="3.2">
<text x="348.5" y="260.9">PW-GF-09-MOULD DRAWING</text>
<text x="405.5" y="282.4">0</text>
</g>
<g font-size="3">
<text x="359.3" y="172.9">Arihant Esta, 2g2, 2</text>
<text x="388.8" y="172.9">floor,</text>
<text x="359.3" y="176.2">No.370, Church Road, Mogappair East,</text>
<text x="359.3" y="179.5">Chennai-600037.</text>
<text x="359.3" y="182.8">Tel:+91- 98400 - 41400 / 90802 - 22066</text>
<text x="357.7" y="201.1">B167, 12th cross street, Jawahar Nagar,</text>
<text x="357.7" y="204.4">Palayamkottai, Tirunelveli-627007</text>
<text x="357.7" y="207.8">Cell No: +91 9865803764</text>
<text x="345.1" y="270.9">JOB NO. :</text>
<text x="360.7" y="271.1">ESP24075</text>
<text x="384.8" y="271.4">DRAWN BY:-</text>
<text x="404.8" y="271.4">IH</text>
<text x="345.1" y="276.8">ELEMENT NO. :</text>
<text x="367.7" y="276.8">PW-GF-09</text>
<text x="384.8" y="276.8">SHEET SIZE:-</text>
<text x="345.1" y="282.4">DWG. NO. :</text>
<text x="345.1" y="287.7">SCALE :</text>
<text x="359.7" y="287.7">As indicated</text>
<text x="361.9" y="282.4">PW-GF-09(M3)</text>
<text x="384.8" y="282.4">REV.NO:-</text>
<text x="384.8" y="288">LEVEL. :</text>
</g>
<g font-size="2.8">
<text x="74.6" y="97.9">1 : 25</text>
<text x="126.5" y="273.5">ELEVATION</text>
<text x="151.4" y="273.5">SECTION</text>
</g>
<g font-size="2.5">
<text x="345.9" y="238.6">Rev</text>
<text x="347.4" y="235.3">0</text>
<text x="353.6" y="235.3">14-06-25</text>
<text x="355.9" y="238.6">Date</text>
<text x="372" y="235.3">FOR APPROVAL</text>
<text x="375.3" y="238.6">Description</text>
<text x="398.2" y="238.6">Chkd</text>
<text x="406" y="238.6">Appd.</text>
<text x="366" y="245.4">REVISION SCHEDULE</text>
</g>
<g font-size="2.1">
<text x="399.5" y="235.2">PK</text>
<text x="407" y="235.2">PRC</text>
</g>
<text font-size="2" x="385.7" y="172">nd</text>
</svg>
